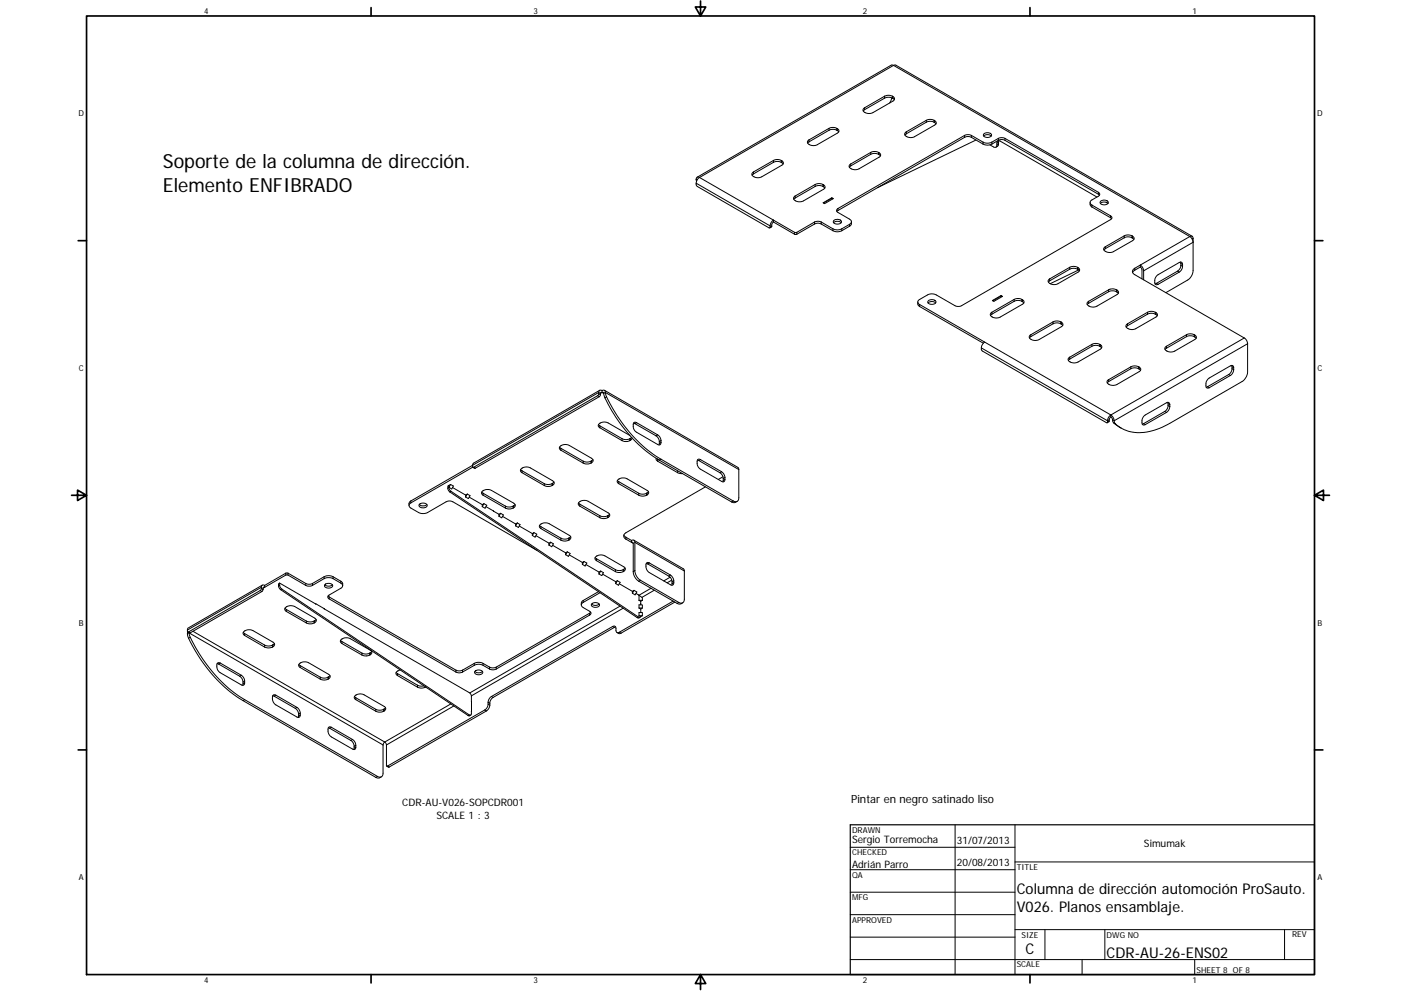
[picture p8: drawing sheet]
<svg xmlns="http://www.w3.org/2000/svg" width="594mm" height="420mm" viewBox="0 0 594 420" stroke-linecap="round" stroke-linejoin="round" font-family="sans-serif">
<g fill="none" stroke="#000" stroke-width=".42">
<path d="M378.9 27.7l125.6 72.6M378.9 27.7l-1-.1-82.3 47.5M378.9 27.7l1-.1 125.6 72.6M378.9 27.7l-82.3 47.5M343.1 59.3v.8M351.5 55.2l1.3-.4 2 .4M351.5 54.4l-8.4 4.9M351.5 55.2l-8.4 4.9M351.5 54.4v.8M351.5 54.4l1.3-.4 2 .4M354.8 54.4l.3 .1M354.8 54.4v.8"/>
<path d="M354.8 55.2l.3 .2M355.1 55.4l.6 .5M355.1 54.5v.9M355.1 54.5a1 1 0 0 1 .7 1 1 1 0 0 1-.7 1l-8.5 4.8a2.81 2.81 0 0 1-4.2-1.3l.7-.7M366.6 46.5l-.6 .6M366.6 45.7v.8M375.1 41.6l1.7-.4 1.6 .4M375.1 40.8l-8.5 4.9M375.1 41.6l-8.5 4.9M375.1 40.8v.8M375.1 40.8l1.3-.4 2 .4M378.1 41.5l-.9 2.2"/>
<path d="M378.4 40.8l.2 .2M378.4 41.6l.2 .2M378.4 40.8v.8M378.6 41.8l.6 .5M378.6 41v.8M378.6 41a1.01 1.01 0 0 1 .7 .9 1.01 1.01 0 0 1-.7 1l-8.4 4.9a3 3 0 0 1-4.3-1.1l.7-1M384.3 56.7l-.6 .6M384.3 55.9v.8M392.8 51l1.3-.4 2 .4M392.8 51.8l1.3-.4 2 .4M392.8 51l-8.5 4.9M392.8 51.8l-8.5 4.9"/>
<path d="M392.8 51v.8M396.1 51l.2 .1M396.1 51v.8M396.1 51.8l.2 .2M396.3 52l.6 .5M396.3 51.1a1.01 1.01 0 0 1 .7 1 1.01 1.01 0 0 1-.7 .9l-8.5 4.9a2.99 2.99 0 0 1-4.2-1l.7-1M396.3 51.1v.9M409 57.4l1.3-.3 1.6 .3M409 58.2l1.3-.3 1.6 .3M409 57.4v.8M409 58.2l-53.7 31.1M409 57.4l-53.7 31"/>
<path d="M411.9 58.2l4.9 2.9M411.9 57.4l4.9 2.9M411.9 57.4v.8M413.8 59.4l-41.7 20.2M417.1 57.7l1.5-.6 1.7 .6M417.2 56.8l1.6-.5a1.12 1.12 0 0 1 1.2 .2 1.12 1.12 0 0 1 .2 1.3l-1.6 .5a1.13 1.13 0 0 1-1.2-.3 1.13 1.13 0 0 1-.2-1.2zM423.3 58.7l1.3-.3 1.6 .3M423.3 59.5l1.3-.3 1.6 .3M423.3 59.5l-2.7 1.6M423.3 58.7l-2.7 1.6M423.3 58.7v.8M423.5 59.7l-.1 .6"/>
<path d="M426.2 58.7v.8M426.2 59.5l39.6 22.9M426.2 58.7l39.6 22.8M295.2 76l.4 .2M295.2 77.7l31.4 18.1M295.2 77.7l.1 .8 .4 .6 30.4 17.5 .5-.3M295.2 76.1l.2 .7M295.2 76v.1M296.6 75.2a.85 .85 0 0 0-.9-.1 .85 .85 0 0 0-.5 .9M296.6 75.2l-1.1 1.2-.3 1.3M296.6 75.2l40.3 23.3M319.5 73.7l-.6 .6"/>
<path d="M319.5 72.9v.8M328 68.8l1.6-.4 1.7 .4M328 68l-8.5 4.9M328 68.8l-8.5 4.9M328 68l1.6-.4 1.7 .4M328 68v.8M331.3 68l.2 .2M331.3 68.8l.2 .2M331.3 68v.8M331.5 69l.6 .5M331.5 68.2a1.01 1.01 0 0 1 .7 .9 1.01 1.01 0 0 1-.7 1l-8.5 4.9a2.81 2.81 0 0 1-4.2-1.3l.7-.8M331.5 68.2v.8"/>
<path d="M343.1 60.1l-.6 .6M345.6 79.1l1.7-.5 1.6 .5M345.6 78.2l-8.4 4.9M345.6 79.1l-8.4 4.8M345.6 78.2v.9M345.6 78.2l1.7-.4 1.6 .4M348.9 78.2l.3 .2M348.9 79.1l.3 .1M348.9 78.2v.9M349.2 79.2l.6 .5M349.2 78.4a1.01 1.01 0 0 1 .7 .9 1.01 1.01 0 0 1-.7 1l-8.5 4.9a2.81 2.81 0 0 1-4.2-1.3l.7-.8M349.2 78.4v.8"/>
<path d="M360.7 70.3l-.6 .6M360.7 69.5v.8M369.2 65.4l1.7-.4 1.6 .4M369.2 65.4l-8.5 4.9M369.2 64.6l-8.5 4.9M369.2 64.6l1.7-.4 1.6 .4M369.2 64.6v.8M372.5 65.4l.2 .2M372.5 64.6l.2 .1M372.5 64.6v.8M372.7 65.6l.6 .5M372.7 64.7a1 1 0 0 1 .7 1 1 1 0 0 1-.7 1l-8.4 4.9a2.99 2.99 0 0 1-4.3-1.1l.7-1"/>
<path d="M372.7 64.7v.9M416.8 60.3l1.7 .4 2.1-.4M416.8 60.3v.8M416.8 61.1l1.7 .4 2.1-.4M419.8 61.4l1.5 .9a.87 .87 0 0 0 1 .1 .87 .87 0 0 0 .4-.9M420.6 60.3v.8M422.7 60.7v.8M422.7 60.7a.87 .87 0 0 1 .4-.9 .87 .87 0 0 1 1 0l41.1 23.7M423.4 61.1l-.7 .4M423.4 60.3l-.7 .4M423.4 61.1l-.2 .8-.9 .5M423.4 60.3v.8"/>
<path d="M326.6 95.8v.5M327.3 95.9l-.7 .4M327.3 95.9l-.9 .7M328 94.1l-.6 .7-.1 1.1M328 94.1v-.8l-.9 .9-.5 1.6M328 94.1l8.9 5.2M336.9 98.5v.8M336.9 98.5h1M336.9 99.3h1M337.2 83.9l-.6 .6M337.2 83.1v.8M337.9 98.5v.8"/>
<path d="M345.4 94.1l1.3-.3 1.5 .3M345.4 95l1.3-.4 1.5 .4M345.4 94.1v.9M345.4 95l-7.5 4.3M345.4 94.1l-7.5 4.4M348.2 95l5 2.8M348.2 94.1l5 2.9M348.2 94.1v.9M352.7 84.1l-3.5 2M352.7 84.1l.4 .2M352.7 83.8l.6 .4-3.6 2.1-.6-.3 3.6-2.2v.3M353.2 97l1.7 .5 2.1-.5"/>
<path d="M353.2 97v.8M353.2 97.8l1.7 .5 2.1-.5M353.5 94.4l1.4-.6 1.8 .6M353.5 93.5l1.7-.5a1.14 1.14 0 0 1 1.2 .3 1.14 1.14 0 0 1 .2 1.2l-1.3 .5a1.21 1.21 0 0 1-1.4-.1 1.21 1.21 0 0 1-.4-1.4zM355.3 88.4a.88 .88 0 0 0-.6 .8 .88 .88 0 0 0 .6 .9l4.9 2.8a1.15 1.15 0 0 1 .8 1.1 1.15 1.15 0 0 1-.8 1.1M355.3 89.3l-.4 .4M355.3 88.4v.9M357 97v.8M360.2 95.1v.8M360.2 95.9l-3.2 1.9M360.2 95.1l-3.2 1.9M361 94v1.2l-.8 .7"/>
<path d="M462.3 85.9v1.2l.7 .7M463 87v.8M463 87.8l7.9 4.5M463 87l7.9 4.5M465.8 81.5a.88 .88 0 0 1 .5 .9 .88 .88 0 0 1-.5 .8l-2.8 1.6a1.16 1.16 0 0 0-.8 1.1 1.16 1.16 0 0 0 .8 1.1M465.8 82.4l.4 .4M465.8 81.5v.9M466.6 86.3l1.5-.6 1.1 .1 .6 .5M466.7 85.3l1.6-.5a1.14 1.14 0 0 1 1.2 .3 1.14 1.14 0 0 1 .2 1.2l-1.6 .5a1.13 1.13 0 0 1-1.2-.2 1.13 1.13 0 0 1-.2-1.3zM469 85.7l.8 .5M470.9 91.5a.84 .84 0 0 1 .6 .8 .84 .84 0 0 1-.6 .8l-63.4 36.6h-2.3l-8.2-4.6-1.3-.5-2.2 .3-3.5 2.1a1.13 1.13 0 0 0-.8 1 1.13 1.13 0 0 0 .8 1.1M470.9 92.3l.5 .4"/>
<path d="M470.9 91.5v.8M445.1 118.2a1.06 1.06 0 0 0-.7 1.1 1.06 1.06 0 0 0 .9 1M445.1 118.2v.9M445.1 119.1l-.5 .5M453.6 113.3l1.6-.4 1.7 .4M453.6 113.3v.9M453.6 114.2l1.6-.5 1.7 .5M453.6 114.2l-8.5 4.9M453.6 113.3l-8.5 4.9M456.9 113.3v.9M456.9 114.2l.2 .1M456.9 113.3l.2 .2"/>
<path d="M457.1 113.5a1.01 1.01 0 0 1 .7 .9 1.01 1.01 0 0 1-.7 1l-8.7 5-1.4 .3-1.7-.4M457.1 113.5v.8M457.1 114.3l.6 .5M457.4 114.4l-12 5.9M468.7 104.6v.8M468.7 105.4l-.6 .6M476.7 100l1.7-.4 1.6 .4M476.7 100v.8M476.7 100.8l1.7-.4 1.6 .4M476.7 100.8l-8 4.6M476.7 100l-8 4.6M480 100v.8"/>
<path d="M480 100.8l.2 .1M480 100l.2 .1M480.2 100.1a1.01 1.01 0 0 1 .7 1 1.01 1.01 0 0 1-.7 .9l-8 4.7a2.81 2.81 0 0 1-4.2-1.3l.7-.8M480.2 100.1v.8M480.2 100.9l.6 .6M481.2 113.7a1.42 1.42 0 0 0-1 1.4 1.42 1.42 0 0 0 1 1.4l46.4 26.8M481.2 113.7v.9M481.2 114.6l-.9 .9M483.5 113.2l.7 1v4M483.5 112.4l1 .9 .4 1.5M483.5 112.4l-2.3 1.3M483.5 112.4v.8"/>
<path d="M483.5 113.2l-2.3 1.4M484.9 114.8v3.8M499.3 115l-8.9 5.1M499.3 115l.7 .4M500 115.4l-8.9 5.1M500.6 111.1l.1 .6M500.7 112.5l-.3 1.3-1.1 1.2M500.7 111.7v.8M500.7 111.7l.8 .4M500.7 112.5l.8 .4M501.5 112.1a.87 .87 0 0 0-.5-.9 .87 .87 0 0 0-1 .1l-9.4 5.5a2.97 2.97 0 0 0-.4 3.9l.9-.2M501.5 112.9l-.6 1.6-.9 .9"/>
<path d="M501.5 112.1v.8M504.5 100.3l.9 .9 .5 1.5-21 12.1M504.5 100.3l-21 12.1M504.5 100.3a.85 .85 0 0 1 1-.1 .85 .85 0 0 1 .4 .9M505.9 101.1l-.4 .2M505.9 101.1v13.6l-.5 1.9-1.5 2-9.5 5.5M389.2 128v1.1l.8 .9M390 130l27 15.5M390 129.1l81 46.8M390 129.1v.9M393.5 128.5l1.5-.7 1.2 .2 .5 .5M393.6 127.6l1.6-.6a1.05 1.05 0 0 1 1.4 .3 1.05 1.05 0 0 1-.1 1.4l-1.4 .3a1.1 1.1 0 0 1-1.3-.2 1.1 1.1 0 0 1-.2-1.2z"/>
<path d="M420.6 132.4v.8M420.6 133.2l-.6 .6M420.8 127.4l3.7-2.1 .6 .4-3.7 2.1zM424.5 125.5l-3.5 2.1M424.5 125.3v.2M424.5 125.5l.4 .3M430 127l1.7-.4 1.6 .4M430 127v.8M430 127.8l1.7-.4 1.6 .4M430 127.8l-9.4 5.4M430 127l-9.4 5.4M433.3 127v.8"/>
<path d="M433.3 127.8l.3 .1M433.3 127l.3 .1M433.6 127.1a1.01 1.01 0 0 1 .6 .9 1.01 1.01 0 0 1-.6 1l-9.5 5.4a2.81 2.81 0 0 1-4.2-1.3l.7-.7M433.6 127.1v.8M433.6 127.9l.5 .6M446.5 136.5v.8M446.5 136.5l1.7-.4 1.6 .4M446.5 137.3l1.7-.4 1.6 .4M446.5 137.3l-9.4 5.4M446.5 136.5l-9.4 5.4M449.8 136.5v.8M449.8 137.3l.3 .1"/>
<path d="M449.8 136.5l.3 .1M450.1 136.6v.8M450.1 137.4l.6 .6M450.1 136.6a1.01 1.01 0 0 1 .6 1 1.01 1.01 0 0 1-.6 .9l-9.5 5.5a2.94 2.94 0 0 1-4.2-1.1l.7-1M461.6 127.8v.8M461.6 128.6l-.6 .5M470.1 122.9v.8M470.1 123.7l1.3-.4 2 .4M470.1 123.7l-8.5 4.9M470.1 122.9l-8.5 4.9M473.4 122.9l-1.6-.5-1.7 .5M473.4 122.9v.8"/>
<path d="M473.4 123.7l.2 .1M473.4 122.9l.2 .1M473.6 123a1.01 1.01 0 0 1 .7 1 1.01 1.01 0 0 1-.7 .9l-8.4 4.9a2.96 2.96 0 0 1-4.3-1.1l.7-.9M473.6 123v.8M473.6 123.8l.6 .6M478.1 137.3v.8M478.1 138.1l-.6 .5M486.6 132.4v.8M486.6 132.4l1.6-.4 1.7 .4M486.6 133.2l1.3-.4 2 .4M486.6 133.2l-8.5 4.9M486.6 132.4l-8.5 4.9"/>
<path d="M489.9 132.4v.8M489.9 133.2l.2 .1M489.9 132.4l.2 .1M490.1 132.5v.8M490.1 133.3l.6 .6M490.1 132.5a1.02 1.02 0 0 1 .7 1 1.02 1.02 0 0 1-.7 .9l-8.5 4.9a3 3 0 0 1-4.2-1.1l.7-.9M490.4 120.1l-.6 .2M490.4 120.1l.7 .4M416.1 147.5l.1 .8 .4 .5 52.7 30.5 .3-.4M416.1 147.5l53.5 30.9M417.5 145l-1.2 1.6-.2 .9M437.1 141.9v.8"/>
<path d="M437.1 142.7l-.6 .6M453.6 151.4v.9M453.6 152.3l-.6 .5M463 146v.8M463 146.8l1.7-.4 1.6 .4M463 146.8l-9.4 5.5M463 146l1.7-.4 1.6 .4M463 146l-9.4 5.4M466.3 146v.8M466.3 146.8l.3 .1M466.3 146l.3 .1M466.6 146.1v.8"/>
<path d="M466.6 146.9l.5 .6M466.6 146.1a1.02 1.02 0 0 1 .6 1 1.02 1.02 0 0 1-.6 .9l-9.5 5.5a3 3 0 0 1-4.2-1.1l.7-1M479.5 155.5v.8M479.5 156.3l-9.4 5.5M479.5 155.5l1.7-.4 1.6 .4M479.5 155.5l-9.4 5.5M482.8 155.5v.8M482.8 156.3l-1.6-.4-1.7 .4M482.8 156.3l.3 .2M482.8 155.5l.3 .2M483.1 155.7v.8M483.1 156.5l.5 .5"/>
<path d="M483.1 155.7a1.01 1.01 0 0 1 .6 .9 1.01 1.01 0 0 1-.6 1l-9.5 5.4a2.99 2.99 0 0 1-4.2-1.1l.7-.9M494.6 146.8v.8M494.6 147.6l-.6 .6M503.1 141.9v.8M503.1 141.9l1.7-.4 1.6 .4M503.1 142.7l1.3-.4 2 .4M503.1 142.7l-8.5 4.9M503.1 141.9l-8.5 4.9M506.4 141.9v.8M506.4 142.7l.2 .2M506.4 141.9l.2 .1M506.6 142v.9"/>
<path d="M506.6 142.9l.6 .5M506.6 142a1 1 0 0 1 .7 1 1 1 0 0 1-.7 1l-8.4 4.8a2.99 2.99 0 0 1-4.3-1l.7-1M521 158.8l-8.9 5.2M521 158.8l.7 .4M521.7 159.2l-8.9 5.2M522.3 154.9l.1 .6M522.4 156.3l.7 .5M522.4 156.3l-.5 1.6-.9 .9M522.4 155.5v.8M522.4 155.5l.7 .4M523.1 156.8l-.3 1.2-1.1 1.2M523.1 155.9a.85 .85 0 0 0-.4-.9 .85 .85 0 0 0-1 .1l-9.4 5.6a3.1 3.1 0 0 0-.4 3.8l.9-.1"/>
<path d="M523.1 155.9v.9M527.6 143.3l-56.6 32.6M527.6 143.3l.9 .9 .5 1.5M529 145.7l-56.5 32.7M529 145.7v12.4l-.5 1.5-.9 1.5-31.6 18.4a21.8 21.8 0 0 1-19.3 2.7l-3.8-2.5M253.4 167.8l.7 .4M253.4 167.8l-52.5 30.3M253.9 166.9l-.5 .9M253.9 166.9l.7 .4M253.9 166.4l.7 .4M253.9 166.4l-53.5 30.9M253.9 166.4v.5"/>
<path d="M254.1 168.2l-52.6 30.3M254.3 165.5l-53.5 30.9-.4 .9M254.6 167.3l-.5 .9M254.6 166.8v.5M255.3 165.6a.87 .87 0 0 0-1-.1 .87 .87 0 0 0-.4 .9M255.3 166.4l.7 .4M255.3 165.6v.8M255.3 165.6a.86 .86 0 0 1 1-.1 .86 .86 0 0 1 .4 .8M255.3 166.4l-.4-.1-.3 .5M255.3 166.4l-.7 .4M255.3 166.4l.5-.1 .2 .4M256 166.7v.1"/>
<path d="M256 166.8l.5 1.9M256.3 165.5l56.6 32.7 .4 .9M256.5 168.7a62.1 62.1 0 0 0 23.1 26.4M256.7 166.4l56.6 32.7M256.7 166.3l-.7 .4M256.7 166.3l.5 2M257.2 168.3l-.7 .4M257.2 168.3a61.3 61.3 0 0 0 23.1 26.4M268.6 179.4l.6 .2M269.2 179.6l9 5.2M269.9 179.2l-.7 .4M269.9 179.2l9 5.2"/>
<path d="M269.9 179.2a.86 .86 0 0 0-1-.1 .86 .86 0 0 0-.4 .9 3.2 3.2 0 0 0 1.4 3.3l9 5.1a.86 .86 0 0 0 1 .2 .86 .86 0 0 0 .4-1M469.6 178.4v.5M470.1 161v.8M470.1 161.8l-.6 .5M470.3 178v.5M470.3 178.5l-.7 .4M470.3 178l-.7 .4M470.3 178.5l-.8 .7M471 176.8l.8 1.1M471 175.9l.9 .9 .5 1.5M471 175.9l-.9 .9-.5 1.6M471 175.9v.9"/>
<path d="M471 176.8l-.7 1.2M471.8 177.9l.4 1.4M471.8 177.9l.6 .4M472.2 179.3l.7 .4M472.2 179.3l3.2 2.2M472.4 178.3l.5 1.4M484.9 179.6l.7 .4M484.9 179.6l-.5 .2M493.9 174.4l-9 5.2M493.9 174.4l.7 .5M494.6 174.9l-9 5.1M495.2 170.6l.1 .6"/>
<path d="M495.3 172l-.3 1.2-1.1 1.2M495.3 171.2v.8M495.3 171.2l.7 .4M495.3 172l.7 .4M496 171.6a.87 .87 0 0 0-.4-.9 .87 .87 0 0 0-1 .1l-9.4 5.5a2.99 2.99 0 0 0-.5 3.9l.9-.2M496 172.4l-.5 1.5-.9 1M496 171.6v.8M512.1 164l.7 .4M512.1 164l-.6 .1M200.4 197.3l-26.2 15.1M200.4 197.3l.1 .9 .4-.1M200.5 198.1l-26.3 15.1"/>
<path d="M200.5 198.2l1 .3M200.9 198.1l.6 .4M220.8 199.1l.6 .5M221.4 199.6v.8M221.4 199.6l9.4 5.5M237.3 189.5l.5 .6M237.8 190.9a1.14 1.14 0 0 1-.6-1.3 1.14 1.14 0 0 1 1.2-.9l1.3-.3 1.4 .3 9.7 5.6a1 1 0 0 1 .7 .9 1 1 0 0 1-.7 1M237.8 190.1l9.5 5.4M237.8 190.1v.8M237.8 190.9l9.5 5.4M247.3 195.5l1.7 .4 1.6-.4M247.3 196.3l1.3 .4 2-.4"/>
<path d="M247.3 195.5v.8M250.6 195.5v.8M250.8 195.4l-.2 .1M250.8 196.2l-.2 .1M250.8 195.4v.8M251.4 194.9l-.6 .5M253.8 180l.6 .6M254.4 181.4a1.13 1.13 0 0 1-.7-1.3 1.13 1.13 0 0 1 1.2-.9l1.3-.3 1.4 .3 9.5 5.4M254.4 180.6l9.4 5.4M254.4 180.6v.8M254.4 181.4l9.4 5.4M263.8 186.8l1.3 .4 2-.4"/>
<path d="M263.8 186l1.6 .4 1.7-.4M263.8 186v.8M267.1 186v.8M267.3 185.9l-.2 .1M267.3 186.7l-.2 .1M267.3 185.9v.8M267.8 185.5l-.5 .4M268 185.7l-.7 1M278.2 184.8l.9 .9 .5 1.5M278.2 194.3v.6l.7 .6M278.7 194.6l.2 .1M278.9 195.5l8.5 4.9"/>
<path d="M278.9 194.7l.7 .4M278.9 184.4l-.7 .4M278.9 184.4l1.1 1.2 .3 1.2M278.9 194.7v.8M279.6 195.1l30.6 17.7M279.6 188l-.1 .6M279.6 187.2v.8M280.3 187.6l-.7 .4M280.3 194.7l30.6 17.7M280.3 194.7l-.7 .4M280.3 186.8l-.7 .4M280.3 186.8v.8"/>
<path d="M287.4 199.6v.8M295.7 195.1l.6 .2M296.3 195.3l9 5.1M297 194.9l-.7 .4M297 194.9l9 5.1M297 194.9a.85 .85 0 0 0-1-.2 .85 .85 0 0 0-.4 1 3.3 3.3 0 0 0 1.4 3.2l9 5.2a.85 .85 0 0 0 1 .1 .85 .85 0 0 0 .4-.9M313.3 199.1v11.9a1.44 1.44 0 0 1-.7 1.6 1.44 1.44 0 0 1-1.7-.2M174.2 213.2a1.17 1.17 0 0 0-.8 1.1 1.17 1.17 0 0 0 .8 1.1l3.9 2.2 2.2 .1 8.9-5 .9-.3 1.3 .1 36.2 20.8M174.2 212.4l-.7 .7-.1 1.2M174.2 212.4v.8M177.8 213.9l1.5 .6 .9-.1 .8-.5M178 213.7l1.3-.4a1.12 1.12 0 0 1 1.4 .2 1.12 1.12 0 0 1 .1 1.4l-1.6 .4a1.04 1.04 0 0 1-1.2-.3 1.04 1.04 0 0 1 0-1.3z"/>
<path d="M189.9 207l.8 1.6M190.4 205.8l-.5 .3v.9M190.4 205.8v.9M190.4 206.7l-.5 .3M190.4 206.7l.8 1.6M190.7 208.6l79.5 53.3M191.1 205.4l1.2 .7-.7 1.2-1.2-.7zM191.1 205.4l-.7 .4M191.2 208.3l-.5 .3M191.2 208.3l79.5 53.3M191.9 206.7l5.5 3.2M197.4 209.9v.8"/>
<path d="M198.2 209.5l1.1 .6-.7 1.3-1.2-.7M198.2 209.5l-.8 1.2M198.2 209.5l-.8 .4M199 210.8l5.5 3.2M204.3 208.6l.5 .5M204.5 214v.8M204.8 210a1.14 1.14 0 0 1-.6-1.4 1.14 1.14 0 0 1 1.2-.8l1-.3 1.7 .3 9.7 5.5a1.01 1.01 0 0 1 .7 1 1.01 1.01 0 0 1-.7 .9M204.8 209.1v.9M204.8 210l9.5 5.4M204.8 209.1l9.5 5.5M205.2 213.6l1.2 .6-.7 1.3-1.2-.7M205.2 213.6l-.7 1.2"/>
<path d="M205.2 213.6l-.7 .4M206.1 214.8l3.2 1.9M209.2 216.7l2.4 1.3M209.2 216.6v.1M211.6 218v.9M212.3 217.6l1.2 .7-.7 1.2-1.2-.6M212.3 217.6l-.7 1.3M212.3 217.6l-.7 .4M213.1 218.9l5.5 3.2M214.3 214.6l1.6 .4 1.7-.4M214.3 215.4l1.3 .4 2-.4M214.3 214.6v.8"/>
<path d="M217.6 214.6v.8M217.8 215.2l-.2 .2M217.8 214.4l-.2 .2M217.8 214.4v.8M218.4 213.9l-.6 .5M221.4 200.4a1.13 1.13 0 0 1-.7-1.3 1.13 1.13 0 0 1 1.2-.9l1.3-.2 1.4 .2 9.7 5.6a1 1 0 0 1 .7 1 1 1 0 0 1-.7 .9M221.4 200.4l9.4 5.5M230.8 205.9l1.3 .3 2-.3M230.8 205.1l1.6 .3 1.7-.3M230.8 205.1v.8M234.1 205.1v.8M234.3 204.9v.8"/>
<path d="M234.3 204.9l-.2 .2M234.3 205.7l-.2 .2M234.9 204.4l-.6 .5M245.3 213.2l.6 .6M245.9 214.6l8.5 4.9M245.9 214.6a1.14 1.14 0 0 1-.7-1.3 1.14 1.14 0 0 1 1.2-.9l1-.2 1.7 .2 8.8 5a1.01 1.01 0 0 1 .7 1 1.01 1.01 0 0 1-.7 1M245.9 213.8l8.5 4.9M245.9 213.8v.8M254.4 218.7l1.6 .4 1.7-.4M254.4 219.5l1.6 .4 1.7-.4M254.4 218.7v.8M257.7 218.7v.8"/>
<path d="M257.9 218.5l-.2 .2M257.9 219.4l-.2 .1M257.9 218.5v.9M258.5 218l-.6 .5M261.8 203.7l.6 .5M262.4 205.1l8.5 4.9M262.4 205.1a1.14 1.14 0 0 1-.7-1.3 1.14 1.14 0 0 1 1.2-.9l1-.3 1.7 .3 8.8 5a1.01 1.01 0 0 1 .7 1 1.01 1.01 0 0 1-.7 .9M262.4 204.2l8.5 4.9M262.4 204.2v.9M270.9 209.1l1.6 .4 1.7-.4M270.9 210l1.6 .4 1.7-.4M270.9 209.1v.9"/>
<path d="M274.2 209.1v.9M274.4 209l-.2 .1M274.4 209.8l-.2 .2M274.4 209v.8M274.9 208.4l-.5 .6M287.4 200.4l2 .4M299.1 206.4l-33.7 19.5a1.44 1.44 0 0 0-.9 1.3 1.44 1.44 0 0 0 .9 1.4M305.3 200.4l1.1 1.2 .3 1.3M306 200l-.7 .4M306 200l.9 .9 .5 1.6M306.6 202.1l-2 1.2M306.7 203.7l-.1 .6"/>
<path d="M306.7 202.9v.8M307.4 203.3l-.7 .4M307.4 202.5l-.7 .4M307.4 202.5v.8M310.9 212.4l-.7 .4M312.6 212.6l-1.2 .5-1.2-.3M218.6 222.1v.8M219.4 221.7l1.1 .7-.7 1.2-1.2-.7M219.4 221.7l-.8 1.2M219.4 221.7l-.8 .4M220.2 223l5.5 3.2M225.7 226.2v.8"/>
<path d="M226.4 225.8l1.2 .7-.7 1.2-1.2-.7M226.4 225.8l-.7 1.2M226.4 225.8l-.7 .4M227.3 227.1l5.5 3.2M228.8 222.7l.6 .6M229.4 224.1a1.15 1.15 0 0 1-.7-1.3 1.15 1.15 0 0 1 1.2-.9l1-.2 1.7 .2 8.8 5.1a1 1 0 0 1 .7 .9 1 1 0 0 1-.7 1M229.4 224.1l8.4 4.9M229.4 223.3l8.4 4.9M229.4 223.3v.8M232.8 230.3v.8M233.5 229.9l1.2 .7-.7 1.2-1.2-.7M233.5 229.9l-.7 1.2"/>
<path d="M233.5 229.9l-.7 .4M234.3 231.2l5.6 3.2M237.8 229l1.7 .4 1.6-.4M237.8 228.2l1.7 .4 1.6-.4M237.8 228.2v.8M239.9 234.4v.8M240.6 234l1.2 .7-.8 1.2-1.1-.7M240.6 234l-.7 1.2M240.6 234l-.7 .4M241.1 228.2v.8M241.4 235.3l5.5 3.2M241.4 228.9l-.3 .1"/>
<path d="M241.4 228l-.3 .2M241.4 228v.9M242 227.5l-.6 .5M246.9 238.5v.8M247.6 238.1l1.2 .6-.7 1.3-1.2-.7M247.6 238.1l-.7 1.2M247.6 238.1l-.7 .4M248.5 239.4l5.5 3.1M252.4 236.4l.5 .5M252.9 237.7l8.1 4.7M252.9 237.7a1.14 1.14 0 0 1-.6-1.3 1.14 1.14 0 0 1 1.2-.9l1.3-.2 1.4 .2 8.3 4.8a1.01 1.01 0 0 1 .7 1 1.01 1.01 0 0 1-.7 .9M252.9 236.9l8.1 4.6"/>
<path d="M252.9 236.9v.8M264.5 226.8l.9 1M265.4 227.8l2.4 1.4M265.4 228.6l2.4 1.4M265.4 227.8v.8M267.8 230h.5l.2 .4M267.8 229.2a.86 .86 0 0 1 1-.2 .86 .86 0 0 1 .4 1M267.8 229.2v.8M267.8 230l.7 .4M268.5 230.4v12M268.8 229l21 12.2 .4 .9M269.2 230v11.9"/>
<path d="M269.2 230l21 12.1M274 238.9l.6 .2M274.6 239.1l9 5.2M275.3 238.7l-.7 .4M275.3 238.7a.86 .86 0 0 0-1-.1 .86 .86 0 0 0-.4 .9 3.4 3.4 0 0 0 1.4 3.3l9 5.1a.85 .85 0 0 0 1 .1 .85 .85 0 0 0 .4-.9M275.3 238.7l9 5.1M110.3 250.4l.8 .4M110.3 250.4l-30.4 17.5M110.8 249.5l-.5 .9M110.8 249l-31.3 18.1M110.8 249.5l.7 .5M110.8 249v.5"/>
<path d="M111.1 250.8l-30.5 17.5M111.2 248.1l-31.5 18.2-.2 .8M111.5 250l-.4 .8M111.5 249.4v.6M112.2 249l-.7 .4M112.2 248.2v.8M112.2 249l-.4-.1-.3 .5M112.2 248.2a.85 .85 0 0 0-1-.1 .85 .85 0 0 0-.4 .9M118.1 248.4l.9 1.6M118.6 248.1l.9 1.6M118.6 248.1l-.5 .3M118.6 247.2l-.5 .3v.9"/>
<path d="M118.6 247.2l15.3 8.8M118.6 247.2v.9M119 250l79.4 53.3M119.5 249.7l-.5 .3M119.5 249.7l79.4 53.3M120.9 257.9l.5 .5M121.2 243v.8M121.2 243h.9M121.2 243.8l-9 5.2M121.2 243l-9 5.2M121.2 243.8h.9M121.4 259.2l8.5 4.9"/>
<path d="M121.4 259.2a1.16 1.16 0 0 1-.6-1.3 1.16 1.16 0 0 1 1.2-.9l1.3-.2 1.4 .2 8.7 5.1a1 1 0 0 1 .7 .9 1 1 0 0 1-.7 1M121.4 258.4l8.5 4.9M121.4 258.4v.8M122.1 243l7.6 4.4M122.1 243.8l7.6 4.4M122.1 243v.8M129.7 247.4v.8M129.7 248.2l1.2 .3 1.6-.3M129.7 247.4l1.2 .3 1.6-.3M132.5 247.4v.8M133.8 256.1l3.7 2.1M137.4 245.3l-4.9 2.9"/>
<path d="M137.4 244.5l-4.9 2.9M137.4 244.5l1.7-.4 2.1 .4M137.4 245.3l1.7-.4 2.1 .4M137.4 244.5v.8M137.4 258.1l61.8 35.7 .6 1 .1 2.7M137.4 258v.1M137.7 247.9l1.5 .6 1.7-.6M137.9 247.8l1.3-.5a1.24 1.24 0 0 1 1.7 1.4l-.9 .6h-.9a1.03 1.03 0 0 1-1.2-.3 1.03 1.03 0 0 1 0-1.2zM139.1 252.7l.5 .4M139.6 253.9l53.7 31M139.6 253.1l53.7 31M139.6 253.1v.8"/>
<path d="M141.2 244.5v.8M141.2 245.3l3.3 1.9M141.2 244.5l3.3 1.9M144.5 246.4l.7 .7 .1 1.2M144.5 247.2a1.16 1.16 0 0 1 .8 1.1 1.16 1.16 0 0 1-.8 1.1l-4.9 2.9a.86 .86 0 0 0-.6 .8 .86 .86 0 0 0 .6 .8M144.5 246.4v.8M247.3 255.4a1.14 1.14 0 0 0-.8 1.1 1.14 1.14 0 0 0 .8 1.1l2.7 1.6a.85 .85 0 0 1 .6 .8 .85 .85 0 0 1-.6 .8M247.3 254.6l-.7 .7-.1 1.2M247.3 254.6v.8M250 260l-39.6 22.9M250 260v.8M250.5 259.6l-.5 .4"/>
<path d="M250.9 256.1l1.4 .6 1.8-.6M251 255.9l1.7-.4a1.06 1.06 0 0 1 1.5 .8 1.06 1.06 0 0 1-1.3 1.2h-.7a1.03 1.03 0 0 1-1.2-.4 1.03 1.03 0 0 1 0-1.2zM253.8 250.8l-6.5 3.8M254 242.5v.9M254.4 251.3l-7.1 4.1M254.7 242.1l1.2 .7-.7 1.2-1.2-.6M254.7 242.1l-.7 1.3M254.7 242.1l-.7 .4M255.5 243.4l5.6 3.2M261 241.5l1.6 .4 1.7-.4M261 241.5v.9M261.1 246.6v.8"/>
<path d="M261.8 246.2l1.2 .7-.8 1.2-1.1-.7M261.8 246.2l-.7 1.2M261.8 246.2l-.7 .4M262.6 247.5l5.6 3.2M262.9 257l-63.7 36.8M264.2 257.9l-64.3 37.1M264.3 242.4l-1.7 .3-1.6-.3M264.3 241.5v.9M264.5 242.2l-.2 .2M264.5 241.4l-.2 .1M264.5 241.4v.8M265.1 240.9l-.6 .5"/>
<path d="M268.2 250.7v.8M268.5 242.4l.7 2.3 1.7 1.7M268.9 250.3l1.1 .7-.7 1.2-1.1-.7M268.9 250.3l-.7 1.2M268.9 250.3l-.7 .4M269.2 241.9l-.7 .5M269.2 241.9l.7 2.4 1.7 1.7M269.7 251.6l1.3 .8M270.9 246.4l16.2 9.4M271 257.8v-1.4h1.4v1.4M271 252.4l1.4 1v1.1M271 252.4v2.1"/>
<path d="M271 257.8h1.4M271 254.5l.7 .4M271 254.5h1.4M271.6 246l16.2 9.4M271.6 246l-.7 .4M271.7 256v.4M271.7 254.9v1.1M271.7 256h.1M271.7 258.2v1.5M272.4 257.8l-.7 .4-.7-.4M272.4 254.5l-.7 .4M276 249.4l-5.1 3"/>
<path d="M277.4 250.2l-5.2 3.1M283.6 244.3l.9 .9 .5 1.5M284.2 244.7l-2.7 1.6M284.3 243.8l-.7 .5M284.3 243.8l1.2 1.5 .2 1M284.9 246l-2 1.1M285 247.5l-.1 .6M285 246.7v.8M285.5 254.8l-22.9 13.3M285.7 246.3l-.7 .4M285.7 246.3v.8M285.7 247.1l-.7 .4"/>
<path d="M286.2 255.2l-22.9 13.3M287.8 255.4l-.7 .4M289.5 255.6l-1.2 .5-1.2-.3M290.2 242.1v11.9a1.44 1.44 0 0 1-.7 1.6 1.44 1.44 0 0 1-1.7-.2M79.5 268.6l.5 2M79.5 267.1v.7l.4 .1M79.9 267.9l.7 .4M80 270.6a61.4 61.4 0 0 0 23.1 26.5M80.1 268.3l-.6 .3M80.2 268.3l82.2 47.5M80.2 268.3l.5 1.9M80.6 268.3l-1-.4-.1 .7"/>
<path d="M80.7 270.2a61.5 61.5 0 0 0 23 26.4M80.7 270.2l-.7 .4M81.8 267.7l81.3 46.9M103.2 268.1l.5 .5M103.7 269.4l8.5 4.9M103.7 269.4a1.15 1.15 0 0 1-.6-1.3 1.15 1.15 0 0 1 1.2-.8l1-.3 1.7 .3 8.8 5a1.01 1.01 0 0 1 .7 .9 1.01 1.01 0 0 1-.7 1M103.7 268.6v.8M103.7 268.6l8.5 4.9M112.2 273.5l1.7 .4 1.6-.4M112.2 274.3l1.7 .4 1.6-.4M112.2 273.5v.8M115.5 273.5v.8"/>
<path d="M115.8 274.2l-.3 .1M115.8 273.4v.8M115.8 273.4l-.3 .1M116.3 272.8l-.5 .6M129.9 263.3l1.6 .4 1.7-.4M129.9 264.1l1.3 .4 2-.4M129.9 263.3v.8M133.2 263.3v.8M133.4 264l-.2 .1M133.4 263.2l-.2 .1M133.4 263.2v.8M134 262.6l-.6 .6"/>
<path d="M144.4 271.5l.6 .5M145 272.8a1.15 1.15 0 0 1-.6-1.3 1.15 1.15 0 0 1 1.1-.8l1-.3 1.8 .3 8.7 5a1.02 1.02 0 0 1 .7 .9 1.02 1.02 0 0 1-.7 1M145 272v.8M145 272.8l8.5 4.9M145 272l8.5 4.9M153.5 276.9l1.6 .4 1.7-.4M153.5 277.7l1.6 .4 1.7-.4M153.5 276.9v.8M156.8 276.9v.8M157 276.8v.8M157 277.6l-.2 .1M157 276.8l-.2 .1"/>
<path d="M157.6 276.2l-.6 .6M250 260.8l-39.6 22.9M259.8 265.6l-51.4 29.7M259.8 265.6a.86 .86 0 0 1 1-.1 .86 .86 0 0 1 .4 .9v.9a.86 .86 0 0 0 .4 .9 .86 .86 0 0 0 1-.1M259.8 265.6l.7 .4M260.5 266l-51.4 29.7M261.1 265.8l-.6 .2M261.6 268.2l.9 .4 .8-.1M262.6 268.1l.7 .4M270.7 261.6l-.5 .3M271 261v-1.3h1.4v1.3M271 261h1.4"/>
<path d="M271.4 261.7l-.6 .3-.6-.1M271.6 261.4l-.4 .4-.5-.2M272.4 261l-.7 .5-.7-.5M92.1 281.3l.6 .2M92.7 281.5l8.9 5.2M93.4 281.1l8.9 5.2M93.4 281.1l-.7 .4M93.4 281.1a.89 .89 0 0 0-1-.1 .89 .89 0 0 0-.5 1 3.2 3.2 0 0 0 1.5 3.2l8.9 5.2a.86 .86 0 0 0 1 .1 .86 .86 0 0 0 .4-.9M101.6 286.7l.9 .9 .6 1.6M102.3 286.3l-.7 .4M102.3 286.3l1.1 1.2 .3 1.2M103.1 289.2v.8"/>
<path d="M103.1 297.1l56.3 32.5M103.1 290l-.2 .6M103.7 288.7v.9M103.7 289.6l-.6 .4M103.7 296.6l-.6 .5M103.7 296.6l56.4 32.6M103.7 288.7l-.6 .5M115.6 295l.6 .1M116.2 295.1l9 5.2M116.9 294.7l9 5.2M116.9 294.7l-.7 .4M116.9 294.7a.87 .87 0 0 0-1-.1 .87 .87 0 0 0-.4 1 3.4 3.4 0 0 0 1.4 3.2l9 5.2a.86 .86 0 0 0 1 .1 .86 .86 0 0 0 .4-.9"/>
<path d="M125.9 299.9l-.7 .4M125.9 299.9l.9 .9 .5 1.5M126.7 281.7l.6 .5M127.3 283l8.5 4.9M127.3 282.2v.8M127.3 283a1.14 1.14 0 0 1-.6-1.3 1.14 1.14 0 0 1 1.1-.8l1-.3 1.8 .3 8.8 5a1.01 1.01 0 0 1 .6 1 1.01 1.01 0 0 1-.6 .9M127.3 282.2l8.5 4.9M135.8 287.1l1.6 .4 1.7-.4M135.8 287.1v.8M135.8 287.9l1.6 .4 1.7-.4M139.1 287.1v.8M139.4 287.8l-.3 .1"/>
<path d="M139.4 287v.8M139.4 287l-.3 .1M139.9 286.4l-.5 .6M150.3 295.3l.6 .5M150.9 295.8v.8M150.9 296.6l8.5 4.9M150.9 296.6a1.15 1.15 0 0 1-.6-1.3 1.15 1.15 0 0 1 1.1-.9l1.4-.2 1.4 .2 8.7 5.1a1.02 1.02 0 0 1 .7 1 1.02 1.02 0 0 1-.7 .9M150.9 295.8l8.5 4.9M168 285.1l.6 .5M168.6 285.6v.8M168.6 286.4l8.4 4.9M168.6 285.6l8.4 4.9"/>
<path d="M169.7 284.1l-.6 .2a1.14 1.14 0 0 0-1.1 .8 1.14 1.14 0 0 0 .6 1.3M177 290.5l1.3 .4 1.4-.1M177 291.3l1.7 .4 1.6-.4M177 290.5v.8M180.3 291.2v.1M180.5 291.3h-.2M191.2 298.4l-28.1 16.2M192.5 299.3l-28.6 16.5M193.3 284.1v.8M193.3 284.9l1.2 .4 1.6-.4M193.3 284.1l1.2 .3 1.6-.3M196.1 284.1v.8"/>
<path d="M199.9 297.4v5.1a.58 .58 0 0 1-.3 .7 .58 .58 0 0 1-.7-.2M199.9 297.5h.1M201.1 281.3l1.7-.5 2 .5M201.1 282.1l1.7-.5 2 .5M201.1 281.3v.8M201.1 282.1l-5 2.8M201.1 281.3l-5 2.8M201.4 284.7l1.4 .6 .9-.1 .9-.5M201.5 284.5l1.7-.4a1.06 1.06 0 0 1 1.5 .9 1.06 1.06 0 0 1-1.3 1.1h-.7a1.05 1.05 0 0 1-1.1-.4 1.05 1.05 0 0 1-.1-1.2zM204.8 282.1l2.8 1.6M204.8 281.3l2.8 1.6M204.8 281.3v.8"/>
<path d="M207 297.7v.8M207 298.5l.7 .5M207 298.5l-.3 1.3-1.1 1.2M207 297.7l.7 .4M207.6 282.9v.8M207.6 283.7l1.2 .3 1.6-.3M207.6 282.9l1.2 .3 1.6-.3M207.7 298.1v.9M207.7 299l-.5 1.5-.9 .9M208.4 295.3l-.9 .9-.5 1.5M208.4 295.3l.7 .4M209.1 295.7l-1.1 1.2-.3 1.2"/>
<path d="M210.4 282.9v.8M125.2 300.3l1.1 1.2 .3 1.3M126.6 302.8v.8M126.6 303.6l-.1 .6M127.3 302.3v.9M127.3 303.2l-.7 .4M127.3 302.3l-.7 .5M139.2 308.5l.6 .3M139.8 308.8l9 5.1M140.5 308.4l9 5.1M140.5 308.4l-.7 .4M140.5 308.4a.85 .85 0 0 0-1-.2 .85 .85 0 0 0-.4 1 3.3 3.3 0 0 0 1.4 3.2l9 5.2a.84 .84 0 0 0 1 .1 .84 .84 0 0 0 .4-.9"/>
<path d="M148.8 313.9l.9 .9 .5 1.6M149.5 313.5l-.7 .4M149.5 313.5l1.1 1.2 .3 1.3M150.2 316.4v.8M150.2 317.2l-.1 .6M150.9 316v.8M150.9 316l-.7 .4M150.9 316.8l-.7 .4M159.4 300.7l1.2 .4 2.1-.4M159.4 300.7v.8M159.4 301.5l1.6 .4 1.7-.4M162.4 315.8v12a1.44 1.44 0 0 1-.7 1.5 1.44 1.44 0 0 1-1.6-.1"/>
<path d="M162.7 300.7v.8M162.9 300.6v.8M162.9 301.4l-.2 .1M162.9 300.6l-.2 .1M163.1 314.6l-.7 1.2M163.1 314.6l.8 1.2M163.5 300l-.6 .6M163.9 315.8v8.9l.4 .1M198.4 303.3l.8 .1M198.9 303l-.5 .3M199.2 303.4h-.5M199.6 303.1l-.4 .3"/>
<path d="M205.6 301l-41.3 23.8M205.6 301l.7 .4M206.3 301.4l-41.3 23.8M160.1 329.2l-.7 .4M161.7 329.3l-1.1 .6-1.2-.3M164 324.9l1 .3M164.3 324.8l.7 .4M360.5 359.2h69.9M405 349.7v63.5M430.4 349.7v63.5M360.5 368.7h69.9M360.5 378.3h69.9"/>
<path d="M430.4 365.4h127M360.5 387.8h69.9M360.5 397.3h69.9M430.4 394.1h127M443.1 394.1v12.7M468.5 394.1v12.7M544.7 394.1v12.7M360.5 406.8h196.9M458.8 406.8v6.4M506.6 406.8v6.4"/>
</g>
<g fill="none" stroke="#000" stroke-width=".71">
<path d="M36.7 6.8h520.7v406.4h-520.7zM157.3 3.2v3.6M297 .4v6.4l-2.2-3.8h4.5l-2.3 3.8M436.7 3.2v3.6M33.1 102h3.6M557.4 102h3.6M30.3 210h6.4l-3.8-2.2v4.4l3.8-2.2M557.4 210l3.8 2.2v-4.4l-3.8 2.2h6.3M33.1 317.9h3.6M557.4 317.9h3.6M157.3 413.2v3.6M297 413.2l2.3 3.8h-4.5l2.2-3.8v6.3"/>
<path d="M436.7 413.2v3.6"/>
</g>
<path d="M360.5 349.7h196.9v63.5h-196.9z" fill="none" stroke="#000" stroke-width=".51"/>
<g font-size="8.2">
<text x="69.1" y="71.4">Soporte de la columna de dirección.</text>
<text x="69.1" y="81.3">Elemento ENFIBRADO</text>
</g>
<g font-size="6.3">
<text x="431.1" y="379">Columna de dirección automoción ProSauto.</text>
<text x="431.1" y="386.6">V026. Planos ensamblaje.</text>
<text x="434.8" y="404.7">C</text>
<text x="469.2" y="406">CDR-AU-26-ENS02</text>
</g>
<text font-size="4.8" x="360.9" y="340.3">Pintar en negro satinado liso</text>
<g font-size="4.4">
<text x="170.6" y="341.8">CDR-AU-V026-SOPCDR001</text>
<text x="185" y="347">SCALE 1 : 3</text>
<text x="361.3" y="357.5">Sergio Torremocha</text>
<text x="405.8" y="357.8">31/07/2013</text>
<text x="485.1" y="359.2">Simumak</text>
<text x="361.3" y="367.9">Adrián Parro</text>
<text x="405.8" y="367.3">20/08/2013</text>
</g>
<g font-size="3.5">
<text x="86.6" y="5.8">4</text>
<text x="226.3" y="5.8">3</text>
<text x="365.9" y="5.8">2</text>
<text x="505.6" y="5.8">1</text>
<text x="33.2" y="49.4">D</text>
<text x="558.5" y="49.4">D</text>
<text x="33.4" y="157.3">C</text>
<text x="558.6" y="157.3">C</text>
<text x="33.4" y="265.2">B</text>
<text x="558.6" y="265.2">B</text>
<text x="361.3" y="353">DRAWN</text>
<text x="361.3" y="362.5">CHECKED</text>
<text x="431.1" y="368.7">TITLE</text>
<text x="33.4" y="373.2">A</text>
<text x="361.3" y="372.1">QA</text>
<text x="558.6" y="373.2">A</text>
<text x="361.3" y="381.6">MFG</text>
<text x="361.3" y="391.2">APPROVED</text>
<text x="433.2" y="397.5">SIZE</text>
<text x="469.2" y="397.5">DWG NO</text>
<text x="547.9" y="397.4">REV</text>
<text x="431.1" y="410.2">SCALE</text>
<text x="507.3" y="412.4">SHEET 8 OF 8</text>
<text x="86.6" y="416.7">4</text>
<text x="226.3" y="416.7">3</text>
<text x="365.9" y="416.7">2</text>
<text x="505.6" y="416.7">1</text>
</g>
</svg>
